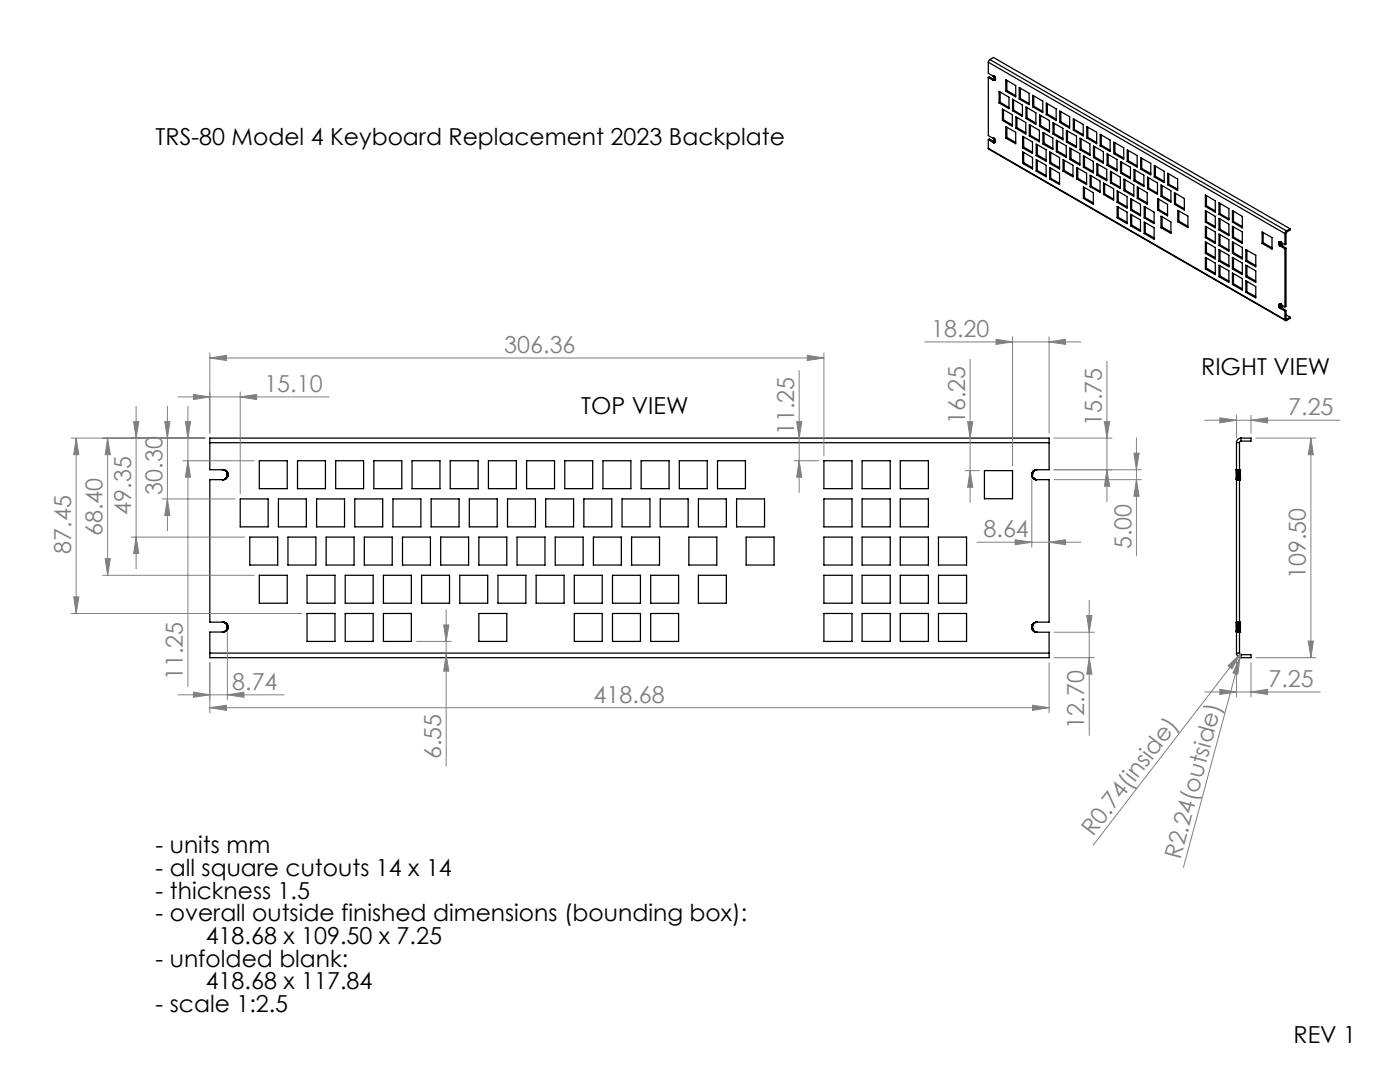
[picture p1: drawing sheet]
<svg xmlns="http://www.w3.org/2000/svg" width="279mm" height="216mm" viewBox="0 0 279 216" stroke-linecap="round" stroke-linejoin="round" font-family="sans-serif">
<g fill="none" stroke="#000" stroke-width=".25">
<path d="M197.2 12.4l59.2 34.2M197.2 12.4v2.2l1 .6M197.2 15.5v11.6l.9 .5M197.2 15.5l.9 .5M197.2 15.5l.2-.2 .9 .5M197.6 11.9l-.4 .5M197.6 11.9l59.2 34.2M197.6 11.9l.7-.4 59.2 34.1M198.1 16h.1M198.2 16h.1M198.2 15.2h.1M198.2 15.2l.1 .1"/>
<path d="M198.2 16h.2M198.3 16h.1M198.3 15.3h.1M198.3 15.8h.1M198.3 15.4h.1M198.3 15.8l-.2 .2M198.4 16h.1M198.4 15.4h.1M198.4 15.9h.1M198.4 15.8v.1M198.4 15.4v.1M198.4 15.9l-.2 .1"/>
<path d="M198.4 15.8l-.2 .2M198.4 15.5h.1M198.4 15.5v.1M198.4 15.6h.1M198.4 15.9v.1M198.4 15.9l-.1 .1M198.5 15.9h.1M198.5 15.8h.1M198.5 15.7h.1M198.5 15.6h.1M198.5 15.6v.3M198.5 15.9l-.2 .1"/>
<path d="M199.4 18.2l2 1.2v2.3l-2-1.2zM199.6 18.4v2M200.7 15.9l2 1.2v2.2l-2-1.1zM200.9 18.1l1.8 1M200.9 18.1l-.2 .1M200.9 16.1v2M202.1 19.8l1.9 1.2v2.2l-1.9-1.1zM202.3 19.9v2.1M203.4 17.5l2 1.1v2.3l-2-1.1zM203.6 19.6l1.8 1.1M203.6 19.6l-.2 .2M203.6 17.6v2"/>
<path d="M206.1 19l2 1.2v2.3l-2-1.2zM206.3 19.2v2M197.2 29.6l.1 .2 59.2 34.2M197.2 29.6l59.2 34.2M197.2 27.9v1.7M197.2 27.9l.9 .5M197.2 27.9l.2-.2 .9 .6M198.1 27.6h.1M198.1 28.4h.1M198.2 28.4h.1M198.2 27.6h.1M198.2 27.6l.1 .1"/>
<path d="M198.2 27.7h.1M198.3 28.4h.1M198.3 27.7h.1M198.3 27.7v.1M198.3 27.8h.1M198.3 28.3h.1M198.3 28.3l-.2 .1M198.4 28.4h.1M198.4 27.8h.1M198.4 28.3h.1M198.4 27.8v.1M198.4 28.3l-.3 .1"/>
<path d="M198.4 27.9h.1M198.4 28.4h-.1M198.4 27.9v.1M198.4 28.3l-.2 .1M198.4 28h.1M198.4 28.3v.1M198.4 28l.1 .3M198.4 28.3l-.1 .1M198.5 28.3h.1M198.5 28.2h.1M198.5 28.1h.1M198.5 28h.1"/>
<path d="M199.6 20.4l1.8 1M199.6 20.4l-.2 .1M200.1 21.8l1.9 1.1v2.3l-1.9-1.2zM200.3 23.9l1.7 1M200.3 23.9l-.2 .1M200.3 21.9v2M200.7 25.3l2 1.1v2.3l-2-1.1zM200.9 27.4l1.8 1M200.9 25.4v2M200.9 27.4l-.2 .2M202.3 22l1.7 1M202.3 22l-.2 .1"/>
<path d="M202.7 23.3l2 1.1v2.3l-2-1.1zM203 25.5l1.7 1M203 25.5l-.3 .1M203 23.4v2.1M204.1 27.2l2 1.1v2.3l-2-1.1zM204.1 30.3l2 1.1v2.3l-2-1.1zM204.3 29.4l1.8 1M204.3 32.5l1.8 1M204.3 29.4l-.2 .1M204.3 27.3v2.1M204.3 30.4v2.1M204.3 32.5l-.2 .1"/>
<path d="M204.8 21.3l1.9 1.2v2.3l-1.9-1.2zM205 23.5l1.7 1.1M205 23.5l-.2 .1M205 21.5v2M205.4 24.9l2 1.1v2.3l-2-1.2zM205.6 27l-.2 .1M205.6 27l1.8 1M205.6 25v2M206.3 21.2l-.2 .1M206.3 21.2l1.8 1M206.8 28.8l2 1.1v2.3l-2-1.2zM206.8 31.9l2 1.1v2.3l-2-1.2z"/>
<path d="M207 30.9l1.8 1M207 34l1.8 1M207 30.9l-.2 .1M207 28.9v2M207 32v2M207 34l-.2 .1M207.5 22.9l1.9 1.2v2.3l-1.9-1.2zM207.7 25.1l1.7 1M207.7 25.1l-.2 .1M207.7 23v2.1M208.1 26.4l2 1.2v2.2l-2-1.1zM208.4 28.6l1.7 1"/>
<path d="M208.4 28.6l-.3 .1M208.4 26.5v2.1M208.8 20.6l2 1.1v2.3l-2-1.1zM209 22.8l1.8 1M209 22.8l-.2 .1M209 20.7v2.1M209.5 30.3l2 1.1v2.3l-2-1.1zM209.5 33.4l2 1.2v2.2l-2-1.1zM209.7 32.5l1.8 1M209.7 32.5l-.2 .1M209.7 30.4v2.1M209.7 33.5v2.1"/>
<path d="M209.7 35.6l-.2 .1M209.7 35.6l1.8 1M210.1 24.5l2 1.1v2.3l-2-1.2zM210.4 26.6l1.7 1.1M210.4 26.6l-.3 .1M210.4 24.6v2M210.8 28l2 1.1v2.3l-2-1.1zM211 30.1l1.8 1.1M211 30.1l-.2 .2M211 28.1v2M211.5 22.2l2 1.1v2.3l-2-1.2zM211.7 24.3l1.8 1"/>
<path d="M211.7 24.3l-.2 .1M211.7 22.3v2M212.2 31.9l1.9 1.1v2.3l-1.9-1.2zM212.4 34l1.7 1M212.4 34l-.2 .1M212.4 32v2M212.8 26l2 1.2v2.3l-2-1.2zM213 28.2l-.2 .1M213 28.2l1.8 1M213 26.1v2.1M213.5 29.5l2 1.2v2.2l-2-1.1zM213.7 31.7l1.8 1"/>
<path d="M213.7 31.7l-.2 .1M213.7 29.6v2.1M214.2 23.7l2 1.1v2.3l-2-1.1zM214.4 25.9l1.8 1M214.4 25.9l-.2 .1M214.4 23.8v2.1M214.9 33.4l2 1.2v2.2l-2-1.1zM215.1 35.6l-.2 .1M215.1 35.6l1.8 1M215.1 33.5v2.1M215.5 27.6l2 1.1v2.3l-2-1.1zM215.8 29.7l1.7 1.1"/>
<path d="M215.8 29.7l-.3 .2M215.8 27.7v2M216.2 31.1l2 1.1v2.3l-2-1.1zM216.2 37.3l2 1.2v2.2l-2-1.1zM216.4 33.2l1.8 1.1M216.4 33.2l-.2 .2M216.4 31.2v2M216.4 37.4v2.1M216.4 39.5l-.2 .1M216.4 39.5l1.8 1M216.9 25.3l2 1.1v2.3l-2-1.2zM217.1 27.4l1.8 1"/>
<path d="M217.1 27.4l-.2 .1M217.1 25.4v2M217.6 35l1.9 1.1v2.3l-1.9-1.1zM217.8 37.1l1.7 1.1M217.8 37.1l-.2 .2M217.8 35.1v2M218.2 29.1l2 1.2v2.3l-2-1.2zM218.4 31.3l1.8 1M218.4 31.3l-.2 .1M218.4 29.2v2.1M218.9 32.6l2 1.2v2.3l-2-1.2zM219.1 34.8l1.8 1"/>
<path d="M219.1 34.8l-.2 .1M219.1 32.8v2M219.6 26.8l1.9 1.1v2.3l-1.9-1.1zM219.8 29l-.2 .1M219.8 29l1.7 1M219.8 26.9v2.1M220.2 36.5l2.1 1.2v2.3l-2.1-1.2zM220.5 38.7l-.3 .1M220.5 38.7l1.8 1M220.5 36.7v2M220.9 30.7l2 1.1v2.3l-2-1.1zM221.2 32.8l1.7 1.1"/>
<path d="M221.2 32.8l-.3 .2M221.2 30.8v2M221.6 34.2l2 1.1v2.3l-2-1.1zM221.8 36.4l-.2 .1M221.8 36.4l1.8 1M221.8 34.3v2.1M222.3 28.4l2 1.1v2.3l-2-1.1zM222.5 30.5l1.8 1M222.5 30.5l-.2 .2M222.5 28.5v2M223 38.1l1.9 1.1v2.3l-1.9-1.1zM223.2 38.2v2.1"/>
<path d="M223.6 32.2l2 1.2v2.3l-2-1.2zM223.8 34.4l1.8 1M223.8 34.4l-.2 .1M223.8 32.4v2M224.3 35.7l2 1.2v2.3l-2-1.2zM224.5 37.9l1.8 1M224.5 37.9l-.2 .1M224.5 35.9v2M225 29.9l1.9 1.1v2.3l-1.9-1.1zM225.2 32.1l1.7 1M225.2 32.1l-.2 .1M225.2 30v2.1"/>
<path d="M225.6 39.7l2 1.1v2.3l-2-1.2zM225.8 39.8v2M226.3 33.8l2 1.2v2.2l-2-1.1zM226.5 35.9l1.8 1.1M226.5 35.9l-.2 .2M226.5 33.9v2M227 37.3l2 1.2v2.2l-2-1.1zM227.2 39.5l-.2 .1M227.2 39.5l1.8 1M227.2 37.4v2.1M227.6 31.5l2.1 1.1v2.3l-2.1-1.1zM227.9 33.6l-.3 .2"/>
<path d="M227.9 33.6l1.8 1M227.9 31.6v2M229 35.3l2 1.2v2.3l-2-1.2zM229.2 37.5l1.8 1.1M229.2 37.5l-.2 .1M229.2 35.5v2M230.4 33l1.9 1.2v2.2l-1.9-1.1zM230.6 35.2l1.7 1M230.6 35.2l-.2 .1M230.6 33.2v2M231 39.6l2 1.2v2.3l-2-1.2zM231.2 39.8v2"/>
<path d="M231.7 36.9l2 1.2v2.3l-2-1.2zM231.9 39.1l1.8 1M231.9 39.1l-.2 .1M231.9 37v2.1M233 34.6l2 1.1v2.3l-2-1.1zM233.3 36.8l-.3 .1M233.3 36.8l1.7 .9M233.3 34.7v2.1M234.4 38.5l2 1.1v2.3l-2-1.2zM234.6 38.6v2M240.6 38.9l1.9 1.2v2.2l-1.9-1.1zM240.8 39.1v2"/>
<path d="M223 41.2l1.9 1.1v2.3l-1.9-1.1zM223.2 43.4l1.7 1M223.2 40.3l1.7 1M223.2 40.3l-.2 .1M223.2 41.3v2.1M223.2 43.4l-.2 .1M225.6 42.8l2 1.1v2.3l-2-1.2zM225.8 44.9l1.8 1M225.8 41.8l-.2 .1M225.8 41.8l1.8 1M225.8 42.9v2M225.8 44.9l-.2 .1"/>
<path d="M228.4 41.2l1.9 1.1v2.3l-1.9-1.1zM228.4 44.3l1.9 1.1v2.3l-1.9-1.1zM228.6 43.4l1.7 1M228.6 46.5l1.7 1M228.6 43.4l-.2 .1M228.6 41.3v2.1M228.6 44.4v2.1M228.6 46.5l-.2 .1M231.2 41.8l1.8 1M231.2 41.8l-.2 .1M231.7 43.1l2 1.2v2.3l-2-1.2zM231.9 45.3l1.8 1"/>
<path d="M231.9 43.3v2M231.9 45.3l-.2 .1M234.6 40.6l1.8 1.1M234.6 40.6l-.2 .1M235.1 42l2 1.1v2.3l-2-1.2zM235.3 44.1l-.2 .1M235.3 44.1l1.8 1.1M235.3 42.1v2M240.6 42l1.9 1.2v2.3l-1.9-1.2zM240.6 45.2l1.9 1.1v2.3l-1.9-1.2zM240.6 48.3l1.9 1.1v2.3l-1.9-1.1zM240.6 51.4l1.9 1.1v2.3l-1.9-1.1z"/>
<path d="M240.8 41.1l1.7 1M240.8 47.3l1.7 1M240.8 50.4l1.7 1M240.8 41.1l-.2 .1M240.8 42.2v2M240.8 45.3v2M240.8 48.4v2M240.8 51.5v2M240.8 44.2l-.2 .1M240.8 44.2l1.7 1M240.8 53.5l1.7 1M240.8 47.3l-.2 .1"/>
<path d="M240.8 50.4l-.2 .2M240.8 53.5l-.2 .2M243.3 40.5l2 1.1v2.3l-2-1.1zM243.3 43.6l2 1.1v2.3l-2-1.1zM243.3 46.7l2 1.1v2.3l-2-1.1zM243.3 49.8l2 1.1v2.3l-2-1.1zM243.3 52.9l2 1.1v2.3l-2-1.1zM243.5 42.7l1.8 1M243.5 48.9l1.8 1M243.5 45.8l1.8 1M243.5 42.7l-.2 .1M243.5 40.6v2.1"/>
<path d="M243.5 43.7v2.1M243.5 46.8v2.1M243.5 49.9v2.1M243.5 53v2.1M243.5 52l1.8 1M243.5 45.8l-.2 .1M243.5 48.9l-.2 .1M243.5 55.1l1.8 1M243.5 52l-.2 .1M243.5 55.1l-.2 .1M246 42l1.9 1.2v2.3l-1.9-1.2zM246 45.2l1.9 1.1v2.3l-1.9-1.2z"/>
<path d="M246 48.3l1.9 1.1v2.3l-1.9-1.1zM246 51.4l1.9 1.1v2.3l-1.9-1.1zM246 54.5l1.9 1.1v2.3l-1.9-1.1zM246.2 44.2l-.2 .1M246.2 44.2l1.7 1M246.2 42.2v2M246.2 45.3v2M246.2 48.4v2M246.2 51.5v2M246.2 54.6v2M246.2 50.4l1.7 1M246.2 47.3l-.2 .1"/>
<path d="M246.2 47.3l1.7 1M246.2 53.5l1.7 1M246.2 50.4l-.2 .2M246.2 53.5l-.2 .2M246.2 56.6l-.2 .2M246.2 56.6l1.7 1M248.6 49.8l2 1.1v2.3l-2-1.1zM248.6 52.9l2 1.1v2.3l-2-1.1zM248.6 56l2 1.2v2.2l-2-1.1zM248.8 52l-.2 .1M248.8 52l1.8 1M248.8 49.9v2.1"/>
<path d="M248.8 53v2.1M248.8 56.2v2M248.8 55.1l-.2 .1M248.8 55.1l1.8 1M248.8 58.2l-.2 .1M248.8 58.2l1.8 1M251.9 46.3l2 1.1v2.3l-2-1.1zM252.1 48.4l-.2 .2M252.1 48.4l1.8 1.1M252.1 46.4v2M255.2 48.4h.1M255.2 48.5h.1"/>
<path d="M255.2 48.6h.1M255.2 48.7h.1M255.3 48.3h.1M255.3 48.8h.1M255.3 48.3v.5M255.3 48.9l.1 .1M255.3 48.8v.1M255.3 48.9h.1M255.4 48.3h.1M255.4 48.9h.1M255.4 48.3l-.2 .1M255.4 48.3h-.1"/>
<path d="M255.4 49h.1M255.4 48.4h.1M255.4 48.5h.1M255.4 49l.1 .1M255.4 48.3l.1 .3M255.4 48.3l-.1 .1M255.4 48.3l-.2 .2M255.4 48.4l-.2 .1M255.4 48.4l-.2 .2M255.4 48.5l-.2 .1M255.4 48.5l-.2 .2M255.5 49.1h.1"/>
<path d="M255.5 48.6h.1M255.5 48.3h.1M255.5 48.6v.1M255.5 48.6l-.3 .1M255.5 48.6l-.2 .2M255.5 48.6l.1 .2M255.5 48.7h.1M255.5 48.7l-.2 .1M255.5 48.7l-.2 .2M255.6 48.3h.1M255.6 49.1h.1M255.6 48.8h.1"/>
<path d="M255.6 48.8l-.3 .1M255.6 48.3l.8 .5M255.6 49.1l.8 .5M255.6 48.8l.1 .1M255.6 48.8l-.2 .2M255.6 48.9h.1M255.6 48.9l-.2 .1M255.7 48.9h.1M255.7 48.9v.1M255.7 48.9l-.3 .1M255.7 48.9l-.2 .2M255.7 49h.1"/>
<path d="M255.7 49l-.2 .1M255.8 49h.1M255.8 49l-.2 .1M255.8 49l.8 .5M256.4 46.6v2.2M256.4 49.6v11.6M256.6 46.5l-.2 .1M256.6 46.5v2.2l-.2 .1M256.6 49.5v11.6l-.2 .1M256.6 49.5l-.2 .1M256.8 46.1l-.4 .5M256.8 46.3l-.2 .2"/>
<path d="M256.8 46.1v.2M257.5 45.6v.3l-.7 .4M257.5 45.6l-.7 .5M255.2 60.8h.1M255.2 60.9h.1M255.2 61h.1M255.2 61.1h.1M255.3 60.7h.1M255.3 61.2h.1M255.3 60.7v.5M255.3 61.3h.1M255.3 61.2v.1"/>
<path d="M255.3 61.3l.1 .1M255.3 60.7l-.1 .1M255.4 60.7h.1M255.4 61.3h.1M255.4 60.7h-.1M255.4 61.4h.1M255.4 61.4v.1M255.4 61.5h.1M255.4 60.8h.1M255.4 60.9h.1M255.4 61h.1M255.4 60.7v.3"/>
<path d="M255.4 60.7l-.1 .1M255.4 60.7l-.2 .2M255.4 60.7l-.2 .1M255.4 60.8l-.2 .2M255.4 60.9l-.2 .1M255.4 60.9l-.2 .2M255.4 61l-.2 .1M255.5 61.5h.1M255.5 61h.1M255.5 61.1h.1M255.5 61v.1M255.5 60.7h.1"/>
<path d="M255.5 61l-.2 .1M255.5 61l-.2 .2M255.5 61.1l-.2 .1M255.5 61.1l.1 .1M255.5 61.1l-.2 .2M255.6 60.7h.1M255.6 61.5h.1M255.6 61.2h.1M255.6 61.5v.1M255.6 61.2l-.3 .1M255.6 61.6h.1M255.6 60.7l.8 .5"/>
<path d="M255.6 61.6l.8 .5M255.6 61.2l.1 .1M255.6 61.2v.1M255.6 61.2l-.2 .2M255.6 61.3h.1M255.6 61.3l-.2 .1M255.7 61.3h.1M255.7 61.3v.1M255.7 61.3l-.3 .2M255.7 61.3l-.2 .2M255.7 61.4h.1M255.7 61.4l-.2 .1"/>
<path d="M255.8 61.4h.1M255.8 61.4l-.3 .1M255.8 61.4l-.2 .1M255.8 61.4l-.2 .2M255.8 61.4l.8 .5M256.4 63.8l.2 .2h.2M256.4 62.1v1.7M256.6 63.6l.2 .1M256.6 61.9v1.7M256.6 61.9l-.2 .2M256.6 63.6l-.2 .2M256.6 62.8l.9 .5"/>
<path d="M256.8 63.7v.3M257.5 63.3v.2l-.7 .5M257.5 63.3l-.7 .4M41.9 88.3v-.9h167.5v.9M41.9 88.3v5.4l2.8 .1 .3 .1M41.9 88.3h167.5M44.5 95.7h.1M44.5 93.7h.1M44.6 95.7h.1M44.6 93.8h.1M44.7 95.7h-.1M44.7 95.7h.1"/>
<path d="M44.7 95.7h-2.8v28.4h2.7M44.8 93.8h.1M44.8 95.6h.1M44.8 95.6l-.1 .1M44.9 95.6h.1M44.9 93.9h.1M45 95.5h.1M45 93.9h.1M45 93.9l.2 .3M45 94h.1M45.1 95.4h.1M45.1 94h.1"/>
<path d="M45.2 94.1h.1M45.2 95.4h-.1M45.2 95.3h.1M45.2 94.2h.1M45.2 94.2l.1 .1M45.3 94.2v.1M45.3 95.2h.1M45.3 95.2l-.4 .4M45.3 94.3h.1M45.3 94.3v.8M45.3 95.1h.1M45.3 94.4h.1"/>
<path d="M45.3 95.1v.1M45.3 94.4l.1 .1M45.4 95h.1M45.4 94.8h.1M45.4 94.7h.1M45.4 94.5h.1M45.4 95h-.1M47.9 99.6h5.6v5.5h-5.6zM51.8 91.9h5.5v5.6h-5.5zM55.6 99.6h5.5v5.5h-5.5zM59.4 91.9h5.5v5.6h-5.5zM63.2 99.6h5.6v5.5h-5.6z"/>
<path d="M67 91.9h5.6v5.6h-5.6zM70.8 99.6h5.6v5.5h-5.6zM74.6 91.9h5.6v5.6h-5.6zM78.4 99.6h5.6v5.5h-5.6zM82.2 91.9h5.6v5.6h-5.6zM86 99.6h5.6v5.5h-5.6zM89.9 91.9h5.5v5.6h-5.5zM93.7 99.6h5.5v5.5h-5.5zM97.5 91.9h5.5v5.6h-5.5zM101.3 99.6h5.6v5.5h-5.6zM105.1 91.9h5.6v5.6h-5.6zM108.9 99.6h5.6v5.5h-5.6z"/>
<path d="M112.7 91.9h5.6v5.6h-5.6zM116.5 99.6h5.6v5.5h-5.6zM120.3 91.9h5.6v5.6h-5.6zM124.1 99.6h5.6v5.5h-5.6zM128 91.9h5.5v5.6h-5.5zM131.8 99.6h5.5v5.5h-5.5zM135.6 91.9h5.5v5.6h-5.5zM139.4 99.6h5.6v5.5h-5.6zM143.2 91.9h5.6v5.6h-5.6zM147 99.6h5.6v5.5h-5.6zM164.4 91.9h5.6v5.6h-5.6zM164.4 99.6h5.6v5.5h-5.6z"/>
<path d="M172 91.9h5.7v5.6h-5.7zM172 99.6h5.7v5.5h-5.7zM179.7 91.9h5.6v5.6h-5.6zM179.7 99.6h5.6v5.5h-5.6zM196.5 93.9h5.6v5.6h-5.6zM205.9 94.5h.1M205.9 94.7h.1M205.9 94.8h.1M205.9 94.5l.1 .7M206 94.4h.1M206 94.4l-.1 .1M206 94.3h.1"/>
<path d="M206 95.2h.1M206 94.2v.2M206 95.2l.6 .5M206.1 94.2h.1M206.1 95.3h.1M206.1 94.1h.1M206.1 94.1l-.1 .2M206.2 95.4h.1M206.2 94.1h-.1M206.2 94h.1M206.2 95.5h.1M206.3 95.5h.1"/>
<path d="M206.3 93.9l-.2 .2M206.4 93.9h.1M206.4 95.6h.1M206.4 93.8h.1M206.6 95.7h.1M206.6 95.7h2.8v28.4l-2.7 .1M206.7 95.7h.1M206.7 93.7v.1M206.8 93.7h.1M206.8 95.7h.1M209.4 88.3v5.4l-2.8 .1-.3 .1M246.8 93.7h.1"/>
<path d="M246.8 95.7h.1M246.8 93.8h.1M246.8 95.6h.1M246.8 93.9h.1M246.8 95.5h.1M246.8 94h.1M246.8 95.4h.1M246.8 94.1h.1M246.8 95.3h.1M246.8 95.2h.1M246.8 94.2h.1M246.8 94.3h.1"/>
<path d="M246.8 95.1h.1M246.8 94.4h.1M246.8 95h.1M246.8 94.5h.1M246.8 94.8h.1M246.8 94.7h.1M246.8 93.7h.6M246.8 93.8h.6M246.8 93.9h.6M246.8 94.1h.6M246.8 94.9h.6M246.8 95.1h.6"/>
<path d="M246.8 95.2h.6M246.8 95.5h.6M246.8 95.6h.6M246.8 95.7h.6M246.8 95.4h.6M246.8 88.3h.6M246.8 88.3v42M246.8 94h.6M246.8 95.3h.6M246.8 94.2h.6M246.8 94.3h.6M246.8 94.4h.6"/>
<path d="M246.8 95h.6M246.8 94.5h.6M246.8 94.6h.6M246.8 94.8h.6M246.8 94.7h.6M247.4 93.7h.1M247.4 95.7h.1M247.4 93.8h.1M247.4 95.6h.1M247.4 93.9h.1M247.4 95.5h.1M247.4 94h.1"/>
<path d="M247.4 95.4h.1M247.4 94.1h.1M247.4 95.3h.1M247.4 95.2h.1M247.4 94.2h.1M247.4 94.3h.1M247.4 95.1h.1M247.4 94.4h.1M247.4 95h.1M247.4 94.5h.1M247.4 94.8h.1M247.4 94.7h.1"/>
<path d="M247.4 88.3v42M247.6 88l-.2 .3M247.6 87.4a.9 .9 0 0 0-.8 .9M247.6 87.4h2.1v.6h-2.1M247.6 87.4v.6M49.8 107.2h5.6v5.5h-5.6zM51.8 114.8h5.5v5.6h-5.5zM57.5 107.2h5.5v5.5h-5.5zM61.3 114.8h5.6v5.6h-5.6zM65.1 107.2h5.6v5.5h-5.6zM68.9 114.8h5.6v5.6h-5.6zM72.7 107.2h5.6v5.5h-5.6z"/>
<path d="M76.5 114.8h5.6v5.6h-5.6zM80.3 107.2h5.6v5.5h-5.6zM84.1 114.8h5.6v5.6h-5.6zM87.9 107.2h5.6v5.5h-5.6zM91.8 114.8h5.5v5.6h-5.5zM95.6 107.2h5.5v5.5h-5.5zM99.4 114.8h5.6v5.6h-5.6zM103.2 107.2h5.6v5.5h-5.6zM107 114.8h5.6v5.6h-5.6zM110.8 107.2h5.6v5.5h-5.6zM114.6 114.8h5.6v5.6h-5.6zM118.4 107.2h5.6v5.5h-5.6z"/>
<path d="M122.2 114.8h5.6v5.6h-5.6zM126 107.2h5.6v5.5h-5.6zM129.9 114.8h5.5v5.6h-5.5zM137.5 107.2h5.6v5.5h-5.6zM139.4 114.8h5.6v5.6h-5.6zM148.9 107.2h5.6v5.5h-5.6zM164.4 107.2h5.6v5.5h-5.6zM164.4 114.8h5.6v5.6h-5.6zM172 107.2h5.7v5.5h-5.7zM172 114.8h5.7v5.6h-5.7zM179.7 107.2h5.6v5.5h-5.6zM179.7 114.8h5.6v5.6h-5.6z"/>
<path d="M187.3 107.2h5.6v5.5h-5.6zM187.3 114.8h5.6v5.6h-5.6zM41.9 130.3v.9h167.5v-.9M41.9 130.3h167.5M44.5 126.1h.1M44.5 124.1h.1M44.6 126.1h.1M44.6 124.1h.1M44.6 124.1l.1 .1M44.6 126.1h-2.7v4.2M44.7 124.2h.1M44.7 124.2h.2"/>
<path d="M44.8 126h.1M44.8 124.2h.1M44.9 126l-.3 .1M44.9 124.2l.4 .6M44.9 126h.1M44.9 124.3h.1M45 124.3h.1M45 125.9h.1M45 124.4h.1M45 125.9l-.1 .1M45.1 125.8h.1M45.1 124.4h.1"/>
<path d="M45.1 124.5h.1M45.2 125.8h.1M45.2 124.5h.1M45.2 125.7h.1M45.2 124.6h.1M45.3 125.6h.1M45.3 125.4h.1M45.3 124.8h.1M45.3 124.8l.1 .4M45.3 124.8l.1 .1M45.4 125.3h.1M45.4 125.2h.1"/>
<path d="M45.4 125h.1M45.4 124.9h.1M45.4 125.2l-.1 .3-.3 .4M45.4 125.4h-.1M61.3 122.4h5.6v5.6h-5.6zM68.9 122.4h5.6v5.6h-5.6zM76.5 122.4h5.6v5.6h-5.6zM95.6 122.4h5.5v5.6h-5.5zM114.6 122.4h5.6v5.6h-5.6zM122.2 122.4h5.6v5.6h-5.6zM129.9 122.4h5.5v5.6h-5.5zM164.4 122.4h5.6v5.6h-5.6z"/>
<path d="M172 122.4h5.7v5.6h-5.7zM179.7 122.4h5.6v5.6h-5.6zM187.3 122.4h5.6v5.6h-5.6zM205.9 125h.1M205.9 125.1h.1M205.9 125.3h.1M206 124.8h.1M206 125.4h.1M206 124.8v.6M206 125.4v.1M206 124.7h.1M206 125.5h.1"/>
<path d="M206 125.5l.1 .2M206 125.6h.1M206.1 125.7v.1M206.1 125.7h.1M206.1 124.6h.1M206.1 124.5v.1M206.1 125.8h.1M206.1 125.8l.1 .1M206.2 124.5h.1M206.2 125.9h.1M206.3 125.9v.1M206.3 125.9h.1"/>
<path d="M206.3 124.3v.1M206.3 126h.1M206.4 126h.1M206.4 124.2h.1M206.5 126l2.9 .2v4.1M206.5 124.2l-.5 .6M206.6 124.2h.1M206.6 126.1h.1M206.6 124.2h-.2M206.7 124.2h.1M206.7 126.1h.1M206.7 124.2h-.1"/>
<path d="M206.8 126.1v.1M206.8 124.1h.1M206.8 126.2h.1M246.8 130.3a.9 .9 0 0 0 .8 .9M246.8 124.1h.1M246.8 126.2h.1M246.8 124.2h.1M246.8 126.1h.1M246.8 126h.1M246.8 124.3h.1M246.8 125.9h.1M246.8 124.4h.1"/>
<path d="M246.8 124.5h.1M246.8 125.8h.1M246.8 124.6h.1M246.8 125.7h.1M246.8 125.6h.1M246.8 124.7h.1M246.8 125.5h.1M246.8 124.8h.1M246.8 125.4h.1M246.8 125h.1M246.8 125.3h.1M246.8 125.1h.1"/>
<path d="M246.8 124.1h.6M246.8 124.2h.6M246.8 124.3h.6M246.8 124.4h.6M246.8 124.5h.6M246.8 124.6h.6M246.8 125.7h.6M246.8 125.8h.6M246.8 125.9h.6M246.8 126h.6M246.8 126.1h.6M246.8 130.3h.6"/>
<path d="M246.8 125.6h.6M246.8 124.7h.6M246.8 125.5h.6M246.8 124.8h.6M246.8 125.4h.6M246.8 124.9h.6M246.8 125.3h.6M246.8 125h.6M246.8 125.1h.6M246.8 125.2h.6M247.4 130.3l.2 .3M247.4 124.1h.1"/>
<path d="M247.4 126.2h.1M247.4 124.2h.1M247.4 126.1h.1M247.4 126h.1M247.4 124.3h.1M247.4 125.9h.1M247.4 124.4h.1M247.4 124.5h.1M247.4 125.8h.1M247.4 124.6h.1M247.4 125.7h.1M247.4 125.6h.1"/>
<path d="M247.4 124.7h.1M247.4 125.5h.1M247.4 124.8h.1M247.4 125.4h.1M247.4 125h.1M247.4 125.3h.1M247.4 125.1h.1M247.6 130.6h2.1v.6h-2.1M247.6 130.6v.6"/>
</g>
<g fill="none" stroke="#808080" stroke-width=".2">
<path d="M35.5 79.2h30.2M38.6 78.7l3.3 .5-3.3 .5zM41.9 71.4l3.3-.5v1zM41.9 70.4v16M41.9 71.4h122.5M47.9 79.2l3.3-.5v1zM47.9 78.2v20.3M159.5 73.9v24.4M161.1 70.9l3.3 .5-3.3 .5zM164.4 70.4v20.5M184.5 68.2h31.2M193.6 71.7v28.6"/>
<path d="M198.8 67.7l3.3 .5-3.3 .5zM202.1 67.2v25.7M209.4 68.2l3.3-.5v1zM209.4 67.2v19.2M220.9 72.1v28M14.2 87.4h26.7M15.2 87.4v35M15.2 87.4l.5 3.3h-1zM21.5 87.4v27.4M21.5 87.4l.5 3.3h-1zM26.7 84.1h1l-.5 3.3zM27.2 81.1v32.4"/>
<path d="M32.4 99.6h14.5M32.9 84.1h1l-.5 3.3zM33.4 81.1v24.8M33.4 99.6l.5 3.2h-1zM36.5 91.9h14.2M37 84.1h1l-.5 3.3zM37.5 91.9l.5 3.3h-1zM37.5 81.1v55.9M158.5 91.9h4.9M159 84.1h1l-.5 3.3zM159.5 91.9l.5 3.3h-1zM192.6 93.9h2.9"/>
<path d="M193.1 84.1h1l-.5 3.3zM193.6 93.9l.5 3.3h-1zM205.9 95.7v13.5M210.4 93.7h17.4M210.4 87.4h11.5M210.4 95.7h17.4M220.4 84.1h1l-.5 3.3zM220.9 93.7l.5 3.3h-1zM226.3 90.4h1l-.5 3.3zM226.8 87.4v23.5M226.8 95.7l.5 3.3h-1zM240.4 83.9h27"/>
<path d="M243.5 83.4l3.3 .5-3.3 .5zM246.8 82.9v4.4M249.7 83.9l3.3-.5v1zM249.7 82.9v3.5M250.6 87.4h12M261.6 87.4l.5 3.3h-1zM261.6 87.4v43.8M14.7 119.1h1l-.5 3.3zM20.5 114.8h30.2M21 111.5h1l-.5 3.3zM26.2 107.2h22.6M27.2 107.2l.5 3.3h-1z"/>
<path d="M195 108.2h20.7M202.6 107.7l3.3 .5-3.3 .5zM209.4 108.2l3.3-.5v1zM217.4 119.8v27M14.2 122.4h46.1M35.5 138.6h21.2M38.6 138.1l3.3 .5-3.3 .5zM41.9 132.2v10M45.4 138.6l3.3-.5v1zM45.4 126.1v13.5M83.1 128h7M88.5 124.7h1.1l-.6 3.3z"/>
<path d="M89 121.6v31.3M89 130.6l.6 3.3h-1.1zM209.4 132.2v10M210.4 131.2h8M210.4 126.2h8M216.9 122.8h1l-.5 3.4zM217.4 131.2l.5 3.3h-1zM240.4 138.1h23.1M243.5 137.5l3.3 .6-3.3 .5zM245.1 132.9l2.4-2.3-1.6 2.9zM246.8 131.3v7.8M247.4 131.2l-.3 3.3-1-.2z"/>
<path d="M247.4 131.2l-11.2 41.9M247.5 130.6l-29.3 38.1M247.5 130.6l.1-.3-.2 .9M249.7 138.1l3.3-.6v1.1zM249.7 132.2v6.9M250.6 131.2h12M261.1 127.9h1l-.5 3.3zM41.9 141.2l3.3-.5v1zM41.9 141.2h167.5M206.1 140.7l3.3 .5-3.3 .5z"/>
</g>
<g fill="#808080">
<path d="M245.1 132.9l2.4-2.3-1.6 2.9z"/>
<path d="M247.4 131.2l-.3 3.3-1-.2z"/>
<path d="M161.1 70.9l3.3 .5-3.3 .5zM41.9 71.4l3.3-.5v1z"/>
<path d="M198.8 67.7l3.3 .5-3.3 .5zM209.4 68.2l3.3-.5v1zM202.6 107.7l3.3 .5-3.3 .5zM209.4 108.2l3.3-.5v1z"/>
<path d="M45.4 138.6l3.3-.5v1zM38.6 138.1l3.3 .5-3.3 .5z"/>
<path d="M249.7 83.9l3.3-.5v1zM243.5 83.4l3.3 .5-3.3 .5z"/>
<path d="M220.9 93.7l.5 3.3h-1zM220.4 84.1h1l-.5 3.3zM37.5 91.9l.5 3.3h-1zM37 84.1h1l-.5 3.3zM33.4 99.6l.5 3.2h-1zM32.9 84.1h1l-.5 3.3zM27.2 107.2l.5 3.3h-1zM26.7 84.1h1l-.5 3.3zM21 111.5h1l-.5 3.3zM21.5 87.4l.5 3.3h-1zM14.7 119.1h1l-.5 3.3zM15.2 87.4l.5 3.3h-1zM193.6 93.9l.5 3.3h-1zM193.1 84.1h1l-.5 3.3zM159.5 91.9l.5 3.3h-1zM159 84.1h1l-.5 3.3z"/>
<path d="M261.6 87.4l.5 3.3h-1zM261.1 127.9h1l-.5 3.3z"/>
<path d="M226.3 90.4h1l-.5 3.3zM226.8 95.7l.5 3.3h-1zM216.9 122.8h1l-.5 3.4zM217.4 131.2l.5 3.3h-1zM88.5 124.7h1.1l-.6 3.3zM89 130.6l.6 3.3h-1.1z"/>
<path d="M243.5 137.5l3.3 .6-3.3 .5zM249.7 138.1l3.3-.6v1.1z"/>
<path d="M41.9 141.2l3.3-.5v1zM206.1 140.7l3.3 .5-3.3 .5zM38.6 78.7l3.3 .5-3.3 .5zM47.9 79.2l3.3-.5v1z"/>
</g>
<g font-size="4.7">
<text x="31.1" y="29">TRS-80 Model 4 Keyboard Replacement 2023 Backplate</text>
<text x="239.7" y="74.8">RIGHT VIEW</text>
<text x="116" y="82.6">TOP VIEW</text>
<text x="31.1" y="170.3">- units mm</text>
<text x="31.1" y="174.8">- all square cutouts 14 x 14</text>
<text x="31.1" y="179.3">- thickness 1.5</text>
<text x="31.1" y="183.9">- overall outside finished dimensions (bounding box):</text>
<text x="41.1" y="188.4">418.68 x 109.50 x 7.25</text>
<text x="31.1" y="192.9">- unfolded blank:</text>
<text x="41.1" y="197.4">418.68 x 117.84</text>
<text x="31.1" y="202">- scale 1:2.5</text>
<text x="258.2" y="208.1">REV 1</text>
</g>
<g font-size="4.7" fill="#808080">
<text x="100.6" y="70.4">306.36</text>
<text x="185.9" y="67.2">18.20</text>
<text x="52.8" y="78.2">15.10</text>
<text x="257.1" y="82.8">7.25</text>
<text x="158.5" y="86.9" transform="rotate(-90 158.5 86.9)">11.25</text>
<text x="192.6" y="84.6" transform="rotate(-90 192.6 84.6)">16.25</text>
<text x="219.9" y="85" transform="rotate(-90 219.9 85)">15.75</text>
<text x="32.4" y="98.7" transform="rotate(-90 32.4 98.7)">30.30</text>
<text x="20.5" y="107" transform="rotate(-90 20.5 107)">68.40</text>
<text x="26.2" y="102.7" transform="rotate(-90 26.2 102.7)">49.35</text>
<text x="196.3" y="107.2">8.64</text>
<text x="14.2" y="110.5" transform="rotate(-90 14.2 110.5)">87.45</text>
<text x="225.8" y="109.6" transform="rotate(-90 225.8 109.6)">5.00</text>
<text x="260.6" y="115.5" transform="rotate(-90 260.6 115.5)">109.50</text>
<text x="36.5" y="135.7" transform="rotate(-90 36.5 135.7)">11.25</text>
<text x="46.3" y="137.6">8.74</text>
<text x="253.1" y="137">7.25</text>
<text x="118.5" y="140.2">418.68</text>
<text x="216.4" y="145.4" transform="rotate(-90 216.4 145.4)">12.70</text>
<text x="88.1" y="151.5" transform="rotate(-90 88.1 151.5)">6.55</text>
<text x="218.2" y="167" transform="rotate(-52 218.2 167)">R0.74(inside)</text>
<text x="235.6" y="171.6" transform="rotate(-75 235.6 171.6)">R2.24(outside)</text>
</g>
</svg>
